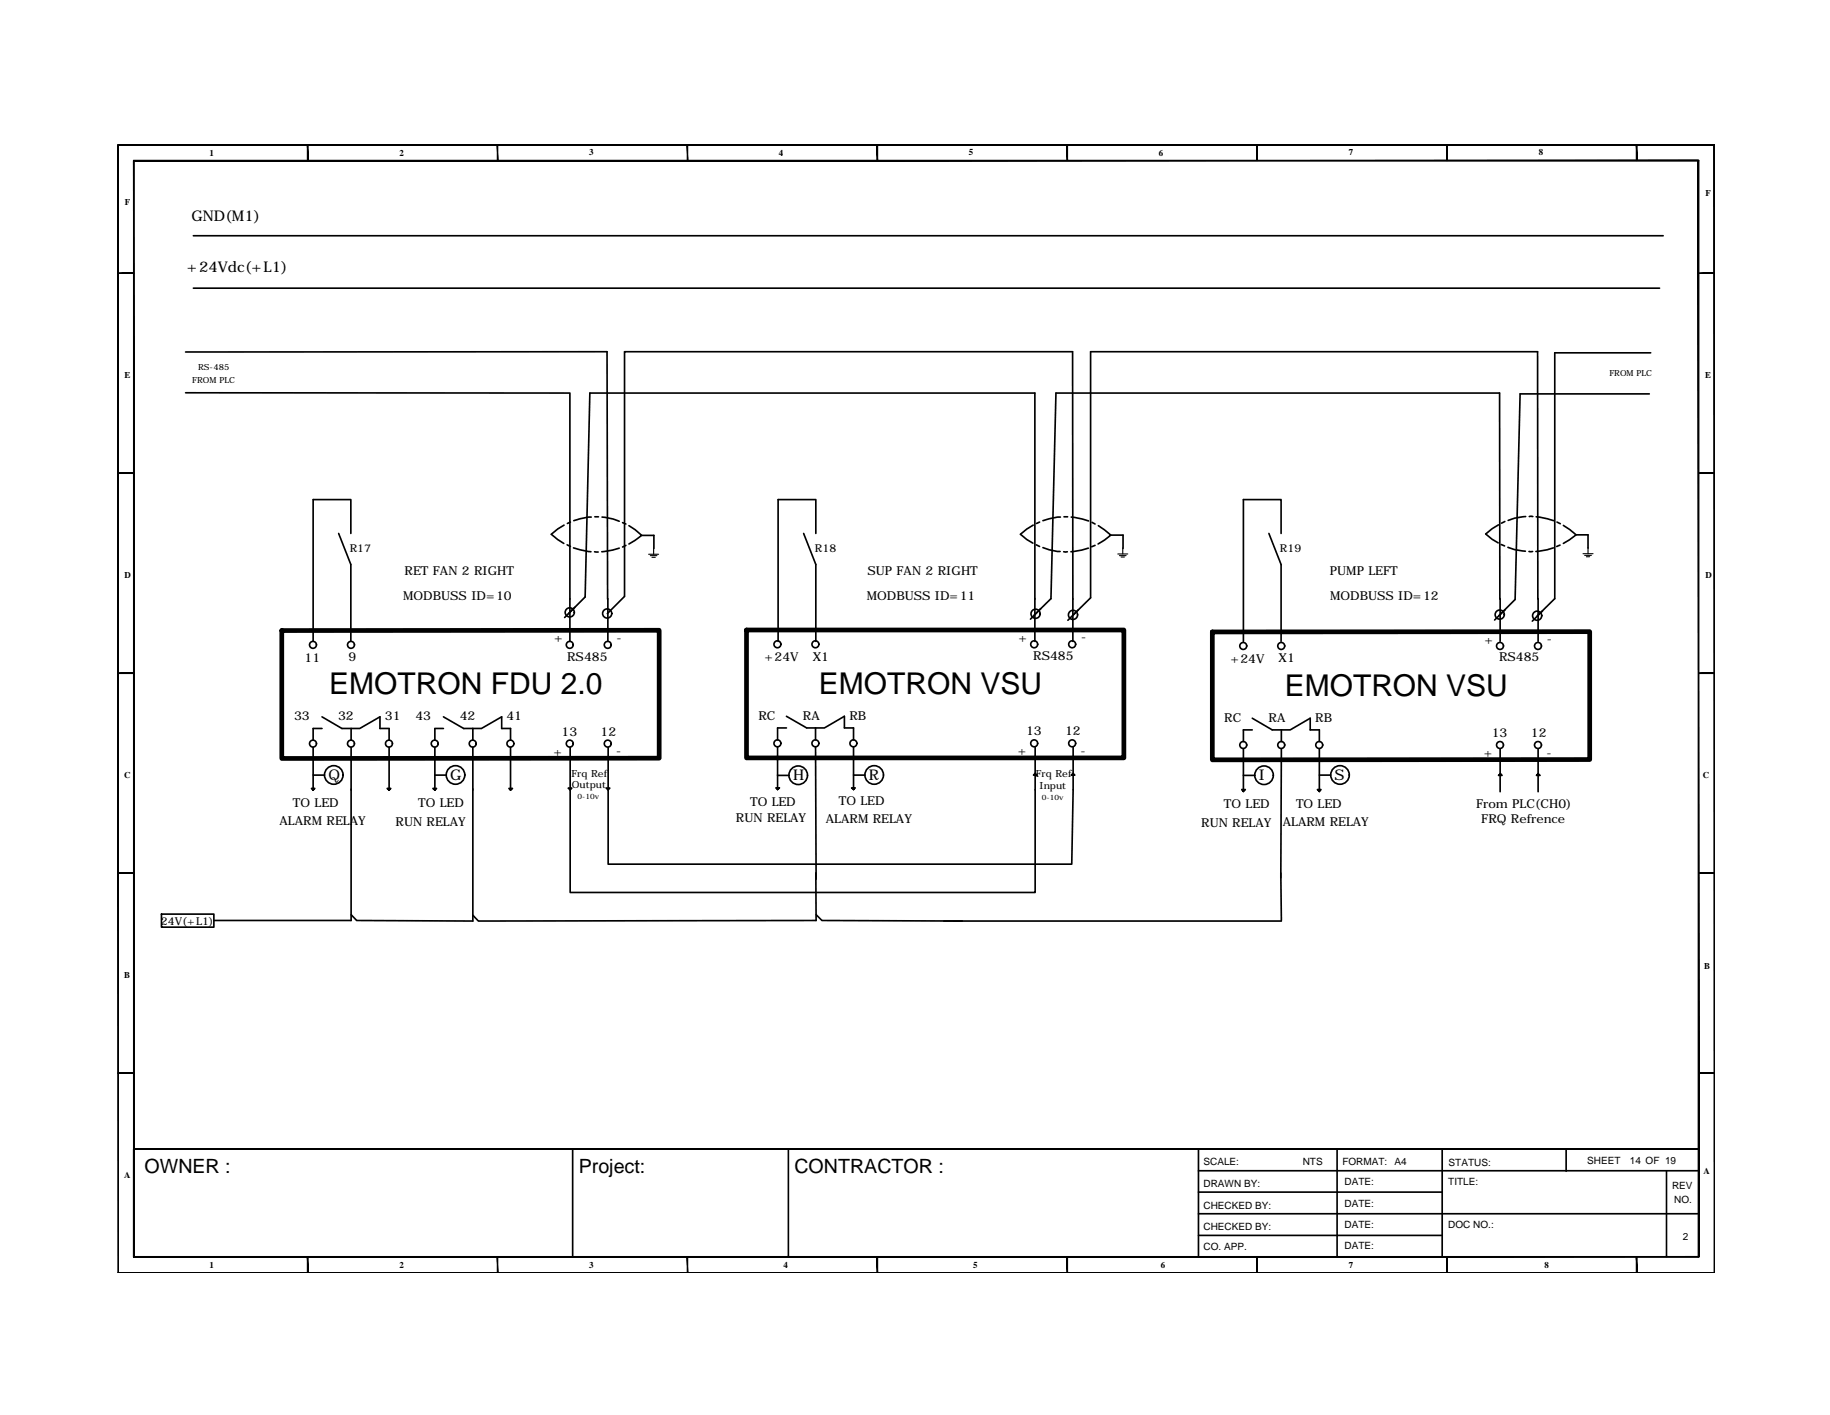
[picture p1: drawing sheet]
<svg xmlns="http://www.w3.org/2000/svg" width="279mm" height="216mm" viewBox="0 0 279 216" stroke-linecap="round" stroke-linejoin="round" font-family="sans-serif">
<!-- layer: FRAME -->
<g fill="#000" stroke="#000" stroke-width=".15">
<path d="M18 22.1v.1l243.8-.1zM18 22.2l243.8-.1v.1z"/>
<path d="M20.4 24.5l.1 167.3v-167.3zM20.4 24.5l.1 167.3h-.1z"/>
<path d="M46.9 22.1l.1 2.4v-2.4zM46.9 22.1l.1 2.4h-.1z"/>
<path d="M75.9 22.1l.1 2.4v-2.4zM75.9 22.1l.1 2.4h-.1z"/>
<path d="M104.9 22.1l.1 2.4v-2.4zM104.9 22.1l.1 2.4h-.1z"/>
<path d="M133.9 22.1l.1 2.4v-2.4zM133.9 22.1l.1 2.4h-.1z"/>
<path d="M162.9 22.1l.1 2.4v-2.4zM162.9 22.1l.1 2.4h-.1z"/>
<path d="M191.9 22.1l.1 2.4v-2.4zM191.9 22.1l.1 2.4h-.1z"/>
<path d="M220.9 22.1l.1 2.4v-2.4zM220.9 22.1l.1 2.4h-.1z"/>
<path d="M249.8 22.1l.2 2.4v-2.4zM249.8 22.1l.2 2.4h-.2z"/>
<path d="M20.4 24.6h238.9v-.1zM20.4 24.5h238.9l-238.9 .1z"/>
<path d="M261.7 22.1l.1 172.1zM261.7 22.1l.1 172.1z"/>
<path d="M18 41.6v.1l2.4-.1zM18 41.7l2.4-.1v.1z"/>
<path d="M259.3 41.6v.1l2.5-.1zM259.3 41.7l2.5-.1v.1z"/>
<path d="M18 72.1v.1l2.4-.1zM18 72.2l2.4-.1v.1z"/>
<path d="M259.3 72.1v.1l2.5-.1zM259.3 72.2l2.5-.1v.1z"/>
<path d="M18 102.6v.2l2.4-.2zM18 102.8l2.4-.2v.2z"/>
<path d="M259.3 102.6v.2l2.5-.2zM259.3 102.8l2.5-.2v.2z"/>
<path d="M18 133.2v.1l2.4-.1zM18 133.3l2.4-.1v.1z"/>
<path d="M259.3 133.2v.1l2.5-.1zM259.3 133.3l2.5-.1v.1z"/>
<path d="M18 163.7v.1l2.4-.1zM18 163.8l2.4-.1v.1z"/>
<path d="M259.3 163.7v.1l2.5-.1zM259.3 163.8l2.5-.1v.1z"/>
<path d="M18 22.1v172.1h.1zM18 22.1h.1v172.1z"/>
<path d="M20.4 191.7v.1l238.9-.1zM20.4 191.8l238.9-.1v.1z"/>
<path d="M46.9 191.8l.1 2.4v-2.4zM46.9 191.8l.1 2.4h-.1z"/>
<path d="M75.9 191.8l.1 2.4v-2.4zM75.9 191.8l.1 2.4h-.1z"/>
<path d="M104.9 191.8l.1 2.4v-2.4zM104.9 191.8l.1 2.4h-.1z"/>
<path d="M133.9 191.8v2.4h.1zM133.9 191.8h.1v2.4z"/>
<path d="M162.9 191.8l.1 2.4v-2.4zM162.9 191.8l.1 2.4h-.1z"/>
<path d="M191.9 191.8l.1 2.4v-2.4zM191.9 191.8l.1 2.4h-.1z"/>
<path d="M220.9 191.8l.1 2.4v-2.4zM220.9 191.8l.1 2.4h-.1z"/>
<path d="M249.8 191.8l.2 2.4v-2.4zM249.8 191.8l.2 2.4h-.2z"/>
<path d="M259.3 24.5v167.3h.1zM259.3 24.5h.1v167.3z"/>
<path d="M18 194.2h243.8zM18 194.2h243.8z"/>
</g>
<path d="M20.4 175.3h238.9zM20.4 175.3v16.5M183 178.6h76.2M183 175.3v16.5M183 181.9h37.2M183 185.2h76.2M183 188.5h37.2" fill="none" stroke="#000" stroke-width=".25"/>
<!-- layer: 0 -->
<g fill="none" stroke="#000" stroke-width=".25">
<path d="M29.5 36h224.4M28.3 59.9l58.7 .1v31.4M28.3 53.7h64.4l.1 37.7M29.5 44h223.9M252 53.8h-14.6v37.5l-2.7 2.7M87.1 79.7l-.5 .2M90.3 78.9l-1.7 .2-1 .3M90.8 78.9h.6M91.9 78.9l1.7 .3 .9 .3M95.1 79.7l.5 .3M158.7 79.7l-.4 .2M161.9 78.9l-1.7 .2-1 .3"/>
<path d="M162.4 78.9h.6M163.5 78.9l1.7 .3 1 .3M166.7 79.7l.5 .3M229.8 79.6l-.6 .2M232.9 78.8l-1.7 .3-.9 .3M233.5 78.8h.5M234.5 78.9l1.7 .2 1 .3M237.7 79.7l.5 .2M251.8 60.1h-19.7l-.8 31.4-2.5 2.5M53.6 81.4v-5.2h-5.8v21.7M53.6 86.1v11.8M86.1 80.1l-1 .6-.9 .8 1.9 1.4"/>
<path d="M86.2 94.2l3.1-3.1 .8-31.1h67.9v37.9M86.6 83.1l.5 .3M87 91.3v6.6M87.6 83.6l2.6 .6M90.8 84.2h.5M92.8 91.3v6.6M94.5 83.6l-1 .3-1.6 .3M95.6 83.2l-.5 .3M96 80.2l1 .6 1 .9-2 1.3M98 81.7h1.8v2M124.6 81.4v-5.2h-5.8v21.7M124.6 86.1v11.8"/>
<path d="M157.7 80.1l-.9 .6-1 .8 1 .8 .9 .6M158.2 83.1l.5 .3M158.9 92.9l-1.6 1.6M159.2 83.6l1 .3 1.7 .2M162.4 84.2h.6M163.8 91.4v-37.7h-68.5v37.3l-2.6 2.6M163.8 91.3v6.6M164.6 93l-1.6 1.6M166.2 83.6l-1 .3-1.7 .3M167.2 83.2l-.5 .2M167.7 80.2l1.9 1.4-1.9 1.4M169.6 81.6h1.9v2.1"/>
<path d="M195.6 81.4v-5.2h-5.8v21.7M195.6 86.1v11.8M228.8 80.1l-1 .6-1 .8 1 .8 .9 .5M229 91.4v-31.4h-67.8l-.7 31.3-2.6 2.5M229 91.3v6.6M229.2 83.1l.5 .2M229.8 93l-1.6 1.6M230.2 83.5l1 .3 1.7 .3M233.4 84.1h.6M234.8 91.4v-37.7h-68.3v37.5l-2.7 2.6M234.8 91.3v6.6M235.5 93.2l-1.6 1.6"/>
<path d="M237.2 83.6l-1 .3-1.7 .2M238.2 83.2l-.5 .2M238.7 80.2l1.9 1.4-1.9 1.3M240.6 81.6h1.9v2M47.8 114v6.6M47.8 118.3h1.7M49.2 111.2h-1.4v1.7M49.2 109.4l3 1.8h1.4M53.6 111.2h1.3l3.1-1.8v1.8h1.4v1.7M53.6 114v26.4h-20.9M53.6 111.2v1.7M59.4 114v6.6"/>
<path d="M66.4 114v6.6M66.4 118.3h1.7M67.7 111.2h-1.3v1.7M67.7 109.4l3.1 1.8h1.4M72.2 114v26.5l-17.7-.1-.9-.8M72.2 111.2h1.3l3.1-1.8v1.8h1.3v1.7M72.2 111.2v1.7M77.9 114v6.6M87.1 114v6.5M92.9 114v6.5M118.7 113.9v6.6M118.7 118.3h1.8"/>
<path d="M120.1 111.1h-1.4v1.8M120.1 109.3l3.1 1.8h1.3M124.5 111.1h1.4l3-1.8v1.8h1.4v1.8M124.5 111.1v1.8M124.5 113.9l.1 20.2M130.3 113.9v6.6M130.3 118.3h1.8M158 118l.3 .3h-.5zM158 114v22.2h-70.9v-15.7M163.5 118.3l.3-.3 .3 .3zM163.8 114v6.5l-.2 11.4h-70.7v-11.4M189.8 114.2v6.6"/>
<path d="M189.8 118.3h1.8M191.2 111.4h-1.4v1.7M191.2 109.6l3 1.8h1.4M195.6 111.4h1.4l3-1.8v1.8h1.4v1.7M195.6 111.4v1.7M195.6 114.2v19.7M201.4 114.2v6.6M201.4 118.3h1.8M228.8 118.3l.3-.2 .2 .2zM229 114.3v6.5M234.8 118.1l.3 .2h-.5zM234.8 114.3v6.5"/>
<path d="M24.7 139.5h8v2h-8zM47.6 120.3h.5l-.3 .3zM59.1 120.3h.6l-.3 .3zM66.1 120.3h.5l-.2 .3zM77.7 120.3h.5l-.3 .3zM86.8 120.3h.5l-.2 .2zM92.6 120.3h.5l-.2 .2zM118.5 120.2h.5l-.3 .3zM124.6 133.2v7.2l-51.6 .1-.8-.9M124.6 139.6l.9 .8 21.5 .1M130 120.2h.6l-.3 .3zM189.6 120.5h.5l-.3 .3z"/>
<path d="M195.6 133.2v7.2M201.1 120.5h.6l-.3 .3zM144.1 140.5h51.5M87.4 175.3v16.4M120.4 175.3v16.4M204.1 175.3v16.5M220.2 175.3v16.5M239.1 175.4v3.3M254.4 178.6v13.2"/>
<circle cx="47.8" cy="98.4" r=".53"/>
<circle cx="53.6" cy="98.4" r=".53"/>
<circle cx="87" cy="98.4" r=".53"/>
<circle cx="87" cy="93.4" r=".7"/>
<circle cx="92.7" cy="93.6" r=".7"/>
<circle cx="92.8" cy="98.4" r=".53"/>
<circle cx="118.7" cy="98.3" r=".53"/>
<circle cx="124.5" cy="98.3" r=".53"/>
<circle cx="157.9" cy="98.3" r=".53"/>
<circle cx="158.1" cy="93.6" r=".7"/>
<circle cx="163.7" cy="98.3" r=".53"/>
<circle cx="163.8" cy="93.8" r=".7"/>
<circle cx="189.8" cy="98.6" r=".53"/>
<circle cx="195.6" cy="98.6" r=".53"/>
<circle cx="229" cy="93.8" r=".7"/>
<circle cx="229" cy="98.6" r=".53"/>
<circle cx="234.7" cy="93.9" r=".7"/>
<circle cx="234.8" cy="98.6" r=".53"/>
<circle cx="47.8" cy="113.5" r=".53"/>
<circle cx="51" cy="118.2" r="1.42"/>
<circle cx="53.6" cy="113.5" r=".53"/>
<circle cx="59.4" cy="113.5" r=".53"/>
<circle cx="66.4" cy="113.5" r=".53"/>
<circle cx="69.5" cy="118.2" r="1.42"/>
<circle cx="72.2" cy="113.5" r=".53"/>
<circle cx="77.9" cy="113.5" r=".53"/>
<circle cx="87" cy="113.5" r=".53"/>
<circle cx="92.8" cy="113.5" r=".53"/>
<circle cx="118.7" cy="113.4" r=".53"/>
<circle cx="121.9" cy="118.3" r="1.42"/>
<circle cx="124.5" cy="113.4" r=".53"/>
<circle cx="130.3" cy="113.4" r=".53"/>
<circle cx="133.5" cy="118.2" r="1.42"/>
<circle cx="157.9" cy="113.4" r=".53"/>
<circle cx="163.7" cy="113.4" r=".53"/>
<circle cx="189.8" cy="113.7" r=".53"/>
<circle cx="193" cy="118.3" r="1.42"/>
<circle cx="195.6" cy="113.7" r=".53"/>
<circle cx="201.4" cy="113.7" r=".53"/>
<circle cx="204.6" cy="118.2" r="1.42"/>
<circle cx="229" cy="113.7" r=".53"/>
<circle cx="234.8" cy="113.7" r=".53"/>
</g>
<path d="M43 96.2h57.6v19.5h-57.6zM114 96.1h57.6v19.5h-57.6zM185.1 96.4h57.6v19.5h-57.6z" fill="none" stroke="#000" stroke-width=".72"/>
<!-- layer: SHEET -->
<path d="M51.7 81.4l1.9 4.7M122.7 81.4l1.9 4.7M193.7 81.4l1.9 4.7" fill="none" stroke="#000" stroke-width=".25"/>
<!-- layer: 0 -->
<path d="M99 84.6h1.6M99.3 84.8h1M99.5 85h.5M99.8 83.6v1M170.7 84.5h1.5M170.9 84.8h1M171.2 85h.5M171.4 83.6v.9M241.7 84.5h1.5M241.9 84.7h1.1M242.2 84.9h.5M242.5 83.6v.9" fill="none" stroke="#000" stroke-width=".17"/>
<g font-size="4.6">
<text x="50.3" y="105.9">EMOTRON FDU 2.0</text>
<text x="125" y="105.9">EMOTRON VSU</text>
<text x="196.1" y="106.2">EMOTRON VSU</text>
</g>
<g font-size="3">
<text x="22.1" y="179">OWNER :</text>
<text x="88.4" y="179">Project:</text>
<text x="121.3" y="179">CONTRACTOR :</text>
</g>
<g font-size="2.3">
<text x="29.2" y="33.7">GND(M1)</text>
<text x="28.5" y="41.4">+24Vdc(+L1)</text>
<text x="50.2" y="119">Q</text>
<text x="68.7" y="119">G</text>
<text x="121.1" y="119">H</text>
<text x="132.6" y="119">R</text>
<text x="192.2" y="119">I</text>
<text x="203.8" y="119">S</text>
</g>
<g font-size="1.9">
<text x="61.8" y="87.7">RET FAN 2 RIGHT</text>
<text x="132.4" y="87.7">SUP FAN 2 RIGHT</text>
<text x="203" y="87.7">PUMP LEFT</text>
<text x="61.6" y="91.6">MODBUSS ID=10</text>
<text x="132.3" y="91.6">MODBUSS ID=11</text>
<text x="203.1" y="91.6">MODBUSS ID=12</text>
<text x="46.5" y="101">11</text>
<text x="53.2" y="100.9">9</text>
<text x="84.6" y="98">+</text>
<text x="86.6" y="100.8">RS485</text>
<text x="94.1" y="97.9">-</text>
<text x="116.7" y="100.9">+24V</text>
<text x="124.1" y="100.8">X1</text>
<text x="155.5" y="97.9">+</text>
<text x="157.7" y="100.7">RS485</text>
<text x="165.1" y="97.9">-</text>
<text x="187.8" y="101.2">+24V</text>
<text x="195.2" y="101.1">X1</text>
<text x="226.6" y="98.2">+</text>
<text x="228.9" y="100.9">RS485</text>
<text x="236.2" y="98.1">-</text>
<text x="44.9" y="109.9">33</text>
<text x="51.6" y="109.9">32</text>
<text x="58.8" y="109.9">31</text>
<text x="63.4" y="109.9">43</text>
<text x="70.2" y="109.9">42</text>
<text x="77.3" y="109.9">41</text>
<text x="85.7" y="112.3">13</text>
<text x="91.7" y="112.3">12</text>
<text x="115.8" y="109.8">RC</text>
<text x="122.6" y="109.8">RA</text>
<text x="129.7" y="109.8">RB</text>
<text x="156.6" y="112.2">13</text>
<text x="162.6" y="112.2">12</text>
<text x="186.9" y="110.1">RC</text>
<text x="193.7" y="110.1">RA</text>
<text x="200.8" y="110.1">RB</text>
<text x="227.8" y="112.5">13</text>
<text x="233.7" y="112.5">12</text>
<text x="84.5" y="115.3">+</text>
<text x="94.1" y="115.2">-</text>
<text x="155.4" y="115.2">+</text>
<text x="165" y="115.1">-</text>
<text x="226.5" y="115.5">+</text>
<text x="236.1" y="115.4">-</text>
<text x="42.7" y="125.9">ALARM RELAY</text>
<text x="44.7" y="123.1">TO LED</text>
<text x="63.9" y="123.1">TO LED</text>
<text x="112.4" y="125.4">RUN RELAY</text>
<text x="114.5" y="122.9">TO LED</text>
<text x="126.1" y="125.5">ALARM RELAY</text>
<text x="128.1" y="122.8">TO LED</text>
<text x="186.9" y="123.3">TO LED</text>
<text x="197.9" y="123.3">TO LED</text>
<text x="225.4" y="123.2">From PLC(CH0)</text>
<text x="226.2" y="125.6">FRQ Refrence</text>
<text x="60.4" y="126">RUN RELAY</text>
<text x="183.4" y="126.1">RUN RELAY</text>
<text x="195.8" y="126.1">ALARM RELAY</text>
</g>
<g font-size="1.7">
<text x="53.4" y="84.3">R17</text>
<text x="124.4" y="84.3">R18</text>
<text x="195.4" y="84.3">R19</text>
<text x="24.6" y="141.1">24V(+L1)</text>
</g>
<g font-size="1.5">
<text x="87.3" y="118.5">Frq Ref</text>
<text x="158.2" y="118.6">Frq Ref</text>
<text x="87.3" y="120.3">Output</text>
<text x="158.7" y="120.3">Input</text>
<text x="183.7" y="177.8">SCALE:</text>
<text x="198.9" y="177.8">NTS</text>
<text x="204.9" y="177.8">FORMAT:</text>
<text x="212.9" y="177.8">A4</text>
<text x="221.2" y="177.9">STATUS:</text>
<text x="242.3" y="177.7">SHEET</text>
<text x="248.8" y="177.7">14 OF 19</text>
<text x="183.7" y="184.4">CHECKED BY:</text>
<text x="183.7" y="181">DRAWN BY:</text>
<text x="205.3" y="184.1">DATE:</text>
<text x="205.3" y="180.8">DATE:</text>
<text x="221.1" y="180.8">TITLE:</text>
<text x="255.3" y="181.4">REV</text>
<text x="255.6" y="183.5">NO.</text>
<text x="183.7" y="190.7">CO. APP.</text>
<text x="183.7" y="187.6">CHECKED BY:</text>
<text x="205.3" y="190.6">DATE:</text>
<text x="205.3" y="187.4">DATE:</text>
<text x="221.1" y="187.4">DOC NO.:</text>
<text x="256.9" y="189.2">2</text>
</g>
<g font-size="1.4">
<text x="32" y="23.7">1</text>
<text x="61" y="23.7">2</text>
<text x="90" y="23.7">3</text>
<text x="118.9" y="23.7">4</text>
<text x="147.9" y="23.7">5</text>
<text x="176.9" y="23.7">6</text>
<text x="205.9" y="23.7">7</text>
<text x="234.9" y="23.7">8</text>
<text x="260.4" y="29.9">F</text>
<text x="19.1" y="31.3">F</text>
<text x="19" y="57.7">E</text>
<text x="260.3" y="57.7">E</text>
<text x="19" y="88.2">D</text>
<text x="260.4" y="88.2">D</text>
<text x="18.9" y="118.7">C</text>
<text x="260" y="118.7">C</text>
<text x="18.9" y="149.2">B</text>
<text x="260.2" y="147.9">B</text>
<text x="18.9" y="179.7">A</text>
<text x="260.1" y="179.1">A</text>
<text x="32" y="193.4">1</text>
<text x="61" y="193.4">2</text>
<text x="90" y="193.4">3</text>
<text x="119.6" y="193.4">4</text>
<text x="148.6" y="193.4">5</text>
<text x="177.2" y="193.4">6</text>
<text x="205.9" y="193.4">7</text>
<text x="235.8" y="193.4">8</text>
</g>
<g font-size="1.3">
<text x="29.4" y="58.4">FROM PLC</text>
<text x="30.2" y="56.4">RS-485</text>
<text x="245.7" y="57.4">FROM PLC</text>
</g>
<g font-size="1.1">
<text x="88.2" y="121.9">0-10v</text>
<text x="159.1" y="122">0-10v</text>
</g>
</svg>
